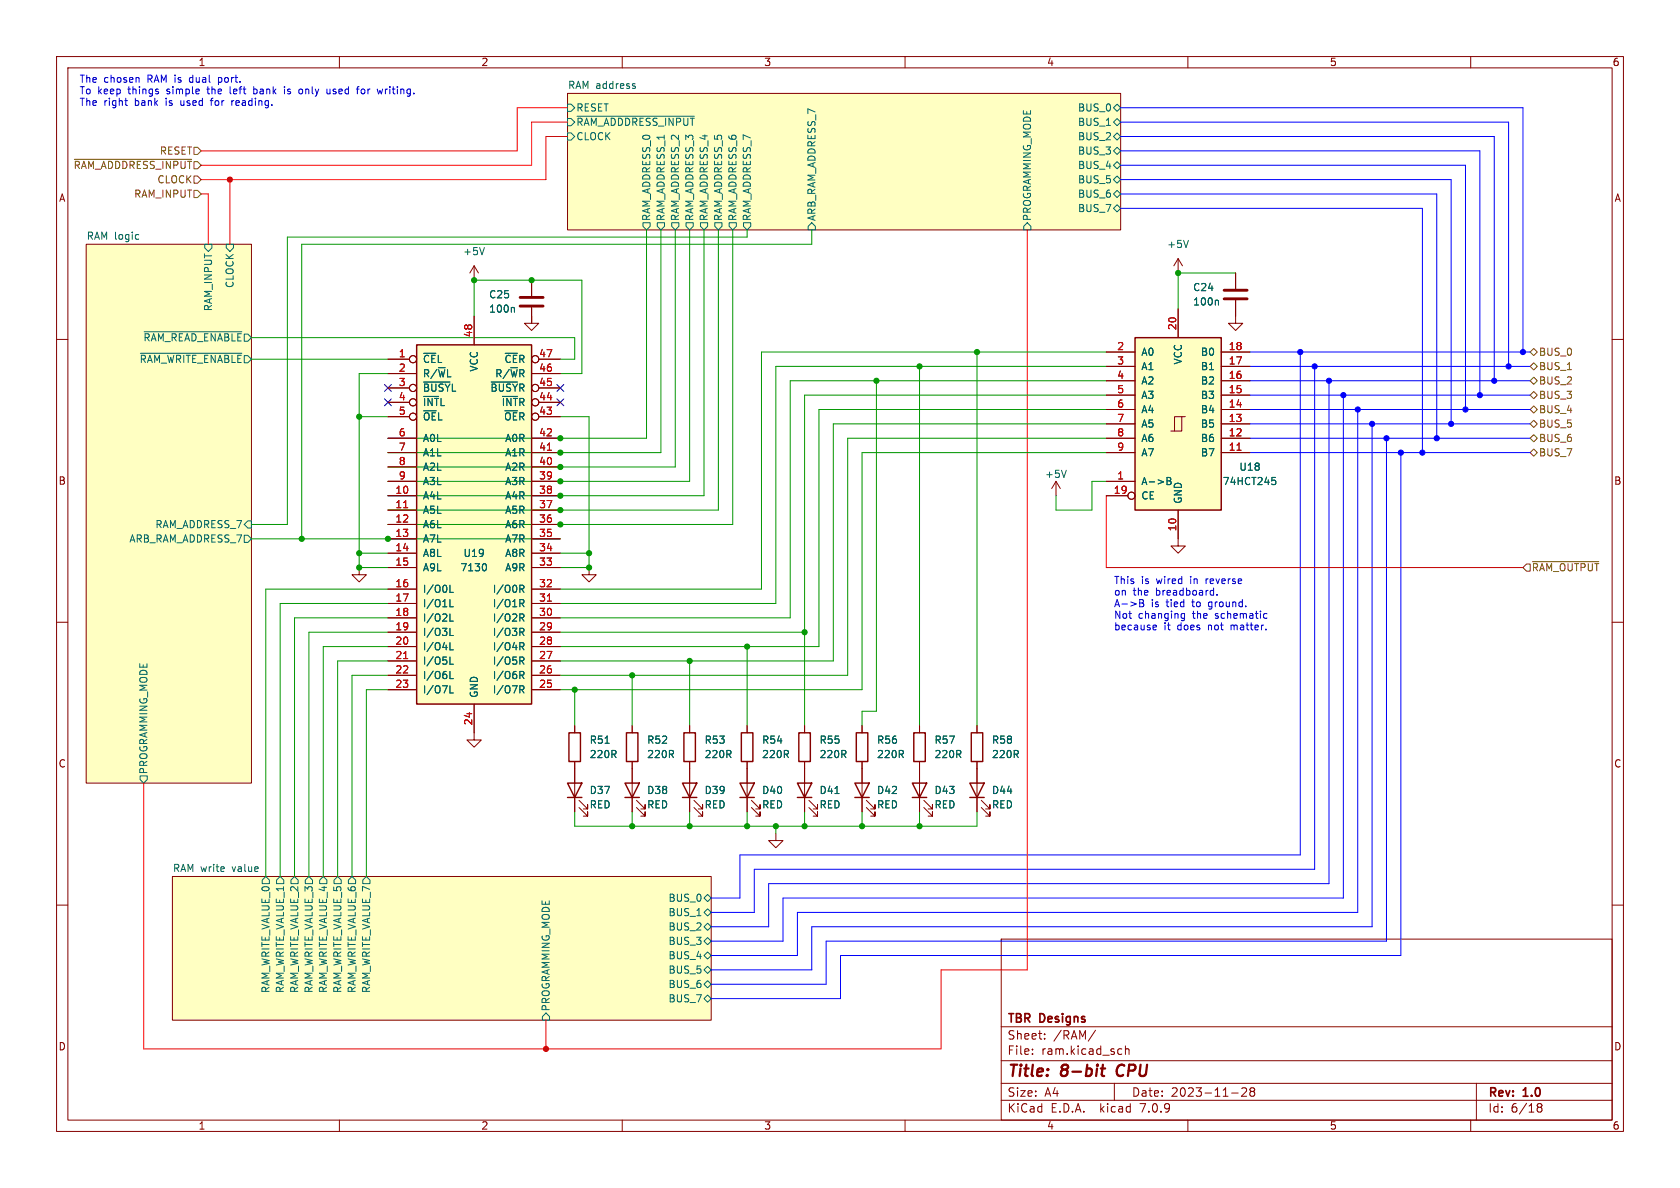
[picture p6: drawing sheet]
<svg xmlns="http://www.w3.org/2000/svg" width="297mm" height="210mm" viewBox="0 0 297 210" stroke-linecap="round" stroke-linejoin="round" font-family="sans-serif">
<g fill="none" stroke="#840000" stroke-width=".18">
<path d="M10 10h277v190h-277zM12 12h273v186h-273zM60 10v2M100.3 16.5h97.8v24.1h-97.8zM110 10v2M160 10v2M210 10v2M260 10v2M10 60h2M15.2 43.2h29.2v95.2h-29.2zM83.8 47l-.7 1.3M83.8 47v2.5"/>
<path d="M83.8 55.9v5.1M83.8 47l.8 1.3M94 54.4v2.8h-1.3l1.3 1.2 1.2-1.2h-1.2v-1.3M94 49.5v2.8M208.3 45.7v2.6M208.3 54.6v5.1M208.3 45.7l-.8 1.3M208.3 45.7l.7 1.3M218.4 53.1v4.1h1.3l-1.3 1.2-1.2-1.2h1.2M218.4 48.3v2.8M285 60h2M68.6 77.5h5.1"/>
<path d="M68.6 66h5.1M68.6 63.5h3.8M68.6 68.6h3.8M68.6 71.1h3.8M68.6 73.7h3.8M94 77.5h5.1M94 66h5.1M95.3 63.5h3.8M95.3 68.6h3.8M95.3 71.1h3.8M95.3 73.7h3.8M195.6 77.5h5.1"/>
<path d="M195.6 74.9h5.1M195.6 72.4h5.1M195.6 69.9h5.1M195.6 67.3h5.1M195.6 64.8h5.1M195.6 62.2h5.1M208.9 73.7h-1.3v2.5M209.5 73.7h-.6v2.5h-1.9M215.9 77.5h5.1M215.9 74.9h5.1M215.9 72.4h5.1M215.9 69.9h5.1"/>
<path d="M215.9 67.3h5.1M215.9 64.8h5.1M215.9 62.2h5.1M68.6 85.1h5.1M68.6 80h5.1M68.6 87.6h5.1M68.6 90.2h5.1M68.6 92.7h5.1M68.6 95.3h5.1M68.6 97.8h5.1M68.6 82.6h5.1M94 85.1h5.1"/>
<path d="M94 80h5.1M94 87.6h5.1M94 90.2h5.1M94 92.7h5.1M94 95.3h5.1M94 97.8h5.1M94 82.6h5.1M186.7 85.1l-.8 1.3M186.7 85.1v2.5M186.7 85.1l.8 1.3M195.6 85.1h5.1M195.6 80h5.1"/>
<path d="M195.6 87.6h3.8M208.3 90.2v6.3h1.2l-1.2 1.3-1.3-1.3h1.3M215.9 80h5.1M10 110h2M63.5 100.3v1.3h1.3l-1.3 1.3-1.3-1.3h1.3M68.6 100.3h5.1M68.6 104.1h5.1M68.6 106.7h5.1M68.6 109.2h5.1M68.6 111.8h5.1M68.6 114.3h5.1M68.6 116.8h5.1"/>
<path d="M68.6 119.4h5.1M94 100.3h5.1M94 104.1h5.1M94 106.7h5.1M94 109.2h5.1M94 111.8h5.1M94 114.3h5.1M94 116.8h5.1M94 119.4h5.1M104.1 100.3v1.3h1.3l-1.3 1.3-1.2-1.3h1.2M285 110h2M68.6 121.9h5.1"/>
<path d="M83.8 124.5v6.3h1.3l-1.3 1.3-1.3-1.3h1.3M94 121.9h5.1M101.6 128.3v1.2M101.6 134.6v8.9M111.8 128.3v1.2M111.8 134.6v8.9M121.9 128.3v1.2M121.9 134.6v8.9M132.1 128.3v1.2M132.1 134.6v8.9M142.2 128.3v1.2M142.2 134.6v8.9"/>
<path d="M152.4 128.3v1.2M152.4 134.6v8.9M162.6 128.3v1.2M162.6 134.6v8.9M172.7 128.3v1.2M172.7 134.6v8.9M10 160h2M30.5 154.9h95.2v25.4h-95.2zM102.4 142.7l1.5 1.6v-.8v.8h-.8M102.4 141.5l1.5 1.5v-.8v.8h-.8M112.5 142.7l1.5 1.6v-.8v.8h-.7M112.5 141.5l1.5 1.5v-.8v.8h-.7"/>
<path d="M122.7 142.7l1.5 1.6v-.8v.8h-.8M122.7 141.5l1.5 1.5v-.8v.8h-.8M132.8 142.7l1.6 1.6v-.8v.8h-.8M132.8 141.5l1.6 1.5v-.8v.8h-.8M137.2 147.3v1.3h1.2l-1.2 1.3-1.3-1.3h1.3M143 142.7l1.5 1.6v-.8v.8h-.7M143 141.5l1.5 1.5v-.8v.8h-.7M153.2 142.7l1.5 1.6v-.8v.8h-.8M153.2 141.5l1.5 1.5v-.8v.8h-.8M163.3 142.7l1.5 1.6v-.8v.8h-.7M163.3 141.5l1.5 1.5v-.8v.8h-.7M173.5 142.7l1.5 1.6v-.8v.8h-.8"/>
<path d="M173.5 141.5l1.5 1.5v-.8v.8h-.8M285 160h2M177 166h108v32h-108zM60 198v2M110 198v2M160 198v2M177 194.5h108M177 191.5h108M177 187.5h108M177 181.5h108M182.5 186.3v.1M182.5 185.5v.1"/>
<path d="M184.7 183.6v.1M184.7 182.8v.1M193.7 182.1l-1.3 2M197 191.5v3M197.9 185.4l.4 .1M198.3 186.3l-.4 .1M199 185.5l.2-.1 .3 .1 .1 .9M199 184.9v1.5M210 198v2M217.7 193.2h1.2M219.5 192.4l.6-.1 .2 .1 .1 .3-.9 1.1h.9M221.2 192.9l-.2-.2 .2-.4 .5 .1 .1 .2-.3 .3"/>
<path d="M221.2 192.9l-.2 .3v.3l.2 .3 .5-.1 .1-.2-.1-.4-.2-.2M221.2 192.9h.3M260 198v2M261 191.5v6.5M271.7 195.5l.3 .2M271.7 195.4l.3-.3 .5 .1 .1 .3-.3 .2M272 195.7h.3M272 195.7l-.3 .3M272.3 195.7l.3 .3-.1 .5-.5 .1-.3-.3"/>
<circle cx="73" cy="68.6" r=".63"/>
<circle cx="73" cy="71.1" r=".63"/>
<circle cx="73" cy="73.7" r=".63"/>
<circle cx="73" cy="63.5" r=".63"/>
<circle cx="200" cy="87.6" r=".63"/>
</g>
<path d="M194.6 188.9h.8M195 188.2l-.2 1.7v.2l.4 .1M197.7 188.5a1.27 1.27 0 0 0 0 1.6" fill="none" stroke="#840000" stroke-width=".4"/>
<g fill="#ffffc2" stroke="#ffffc2" stroke-width=".18">
<path d="M30.5 154.9h95.2v25.4h-95.2z"/>
<path d="M100.3 16.5h97.8v24.1h-97.8z"/>
<path d="M15.2 43.2h29.2v95.2h-29.2z"/>
<path d="M200.7 59.7h15.2v30.5h-15.2z"/>
<path d="M73.7 61h20.3v63.5h-20.3z"/>
</g>
<g fill="none" stroke="#006464" stroke-width=".18">
<path d="M100.3 18.4h.7l.6 .7-.6 .6h-.7zM112 15.2l.3 .1v.2l-.1 .1h-.3M112 14.8h.3M196.8 19.1l.7-.7 .6 .7-.6 .6zM100.3 21h.7l.6 .6-.6 .6h-.7zM100.3 23.5h.7l.6 .6-.6 .7h-.7zM102 20.5h20.7M113.7 39.4h1.2v.6l-.6 .6-.6-.6zM116.2 39.4h1.3v.6l-.7 .6-.6-.6zM118.7 39.4h1.3v.6l-.6 .6-.7-.6zM121.3 39.4h1.3v.6l-.7 .6-.6-.6zM123.8 39.4h1.3v.6l-.6 .6-.7-.6z"/>
<path d="M126.4 39.4h1.2v.6l-.6 .6-.6-.6zM128.9 39.4h1.3v.6l-.7 .6-.6-.6zM131.4 39.4h1.3v.6l-.6 .6-.7-.6zM143.5 39.4l.6 .6v.6h-1.2v-.6zM181.6 39.4l.6 .6v.6h-1.2v-.6zM196.8 36.8l.7-.6 .6 .6-.6 .7zM196.8 29.2l.7-.6 .6 .6-.6 .6zM196.8 24.1l.7-.6 .6 .6-.6 .7zM196.8 26.7l.7-.7 .6 .7-.6 .6zM196.8 21.6l.7-.6 .6 .6-.6 .6zM197.5 31.1l.6 .7-.6 .6-.7-.6zM197.5 33.7l.6 .6-.6 .6-.7-.6z"/>
<path d="M24.4 41.5h.1M24.5 42.2l-.1 .1M25.5 58.6h17.3M36.2 43.2h1.3v.6l-.7 .7-.6-.7zM40 43.2h1.3v.6l-.7 .7-.6-.7zM85.6 43.8l-.4 1.2M90.8 54.3l.1 .2v.7M210.1 42.5l-.4 1.3M215.2 53.1l.2 .2v.6M24.8 62.5h18M74.9 67.5h4.6M86.8 67.5h4.7"/>
<path d="M43.2 94.6h.6l.6 .7-.6 .6h-.6zM43.8 92.1h.6v1.2h-.6l-.6-.6zM85.7 99.6a.79 .79 0 0 1 0 1.3M188.5 83.1l-.4 1.3M206.3 84.4h.4l.3 .2-.3 .4 .3 .1v.3l-.2 .3h-.5zM206.3 85h.4M224.9 84.4h.6M225 84.9h.3l.2 .2-.1 .5-.4 .1M79.5 104.7h.6M79.5 107.3h.6M79.5 109.8h.6M79.5 112.3h.6"/>
<path d="M79.5 114.9h.6M79.5 117.4h.6M79.5 120h.6M91.9 103.4h.5l.2 .3-.1 .4h-.6M91.9 106h.5l.2 .2-.1 .4-.6 .1M91.9 108.5h.5l.2 .3-.1 .3-.6 .1M91.9 111.1h.5l.2 .2-.1 .4h-.6M91.9 113.6h.5l.2 .3-.1 .3-.6 .1M91.9 116.1h.5l.2 .3-.1 .4h-.6M91.9 118.7h.5l.2 .2-.1 .4-.6 .1M92.2 119.4l.4 .6M92.2 116.8l.4 .6"/>
<path d="M92.2 114.3l.4 .6M92.2 111.7l.4 .6M92.2 109.2l.4 .6M92.2 106.7l.4 .6M92.2 104.1l.4 .6M24.8 137.2h1.2v.6l-.6 .6-.6-.6zM79.5 122.5h.6M91.9 121.2h.5l.2 .3-.1 .3-.6 .1M92.2 121.9l.4 .6M107 131.4h.7M47 154.9l.6 .7v.6h-1.2v-.6zM49.5 154.9l.7 .7v.6h-1.3v-.6z"/>
<path d="M52.1 154.9l.6 .7v.6h-1.3v-.6zM54.6 154.9l.6 .7v.6h-1.2v-.6zM57.1 154.9l.7 .7v.6h-1.3v-.6zM59.7 154.9l.6 .7v.6h-1.2v-.6zM62.2 154.9l.7 .7v.6h-1.3v-.6zM64.8 154.9l.6 .7v.6h-1.3v-.6zM124.5 158.8l.6-.7 .6 .7-.6 .6zM147.6 140.3h.7M95.9 179.7l.6-.6 .7 .6v.6h-1.3zM124.5 161.3l.6-.6 .6 .6-.6 .6zM124.5 163.8l.6-.6 .6 .6-.6 .7zM124.5 168.9l.6-.6 .6 .6-.6 .6z"/>
<path d="M124.5 166.4l.6-.7 .6 .7-.6 .6zM124.5 171.5l.6-.7 .6 .7-.6 .6zM124.5 174l.6-.6 .6 .6-.6 .6zM124.5 176.5l.6-.6 .6 .6-.6 .7z"/>
</g>
<g fill="none" stroke="#840000" stroke-width=".25">
<path d="M200.7 59.7h15.2v30.5h-15.2zM73.7 61h20.3v63.5h-20.3zM100.3 138.4h2.6l-1.3 2.6zM100.6 129.5h2v5.1h-2zM110.5 138.4h2.5l-1.2 2.6zM110.7 129.5h2.1v5.1h-2.1zM120.6 138.4h2.6l-1.3 2.6zM120.9 129.5h2v5.1h-2zM130.8 138.4h2.5l-1.2 2.6zM131.1 129.5h2v5.1h-2zM141 138.4h2.5l-1.3 2.6zM141.2 129.5h2.1v5.1h-2.1z"/>
<path d="M151.1 138.4h2.6l-1.3 2.6zM151.4 129.5h2v5.1h-2zM161.3 138.4h2.5l-1.2 2.6zM161.5 129.5h2.1v5.1h-2.1zM171.4 138.4h2.6l-1.3 2.6zM171.7 129.5h2v5.1h-2zM100.3 141h2.6M110.5 141h2.5M120.6 141h2.6M130.8 141h2.5M141 141h2.5M151.1 141h2.6"/>
<path d="M161.3 141h2.5M171.4 141h2.6"/>
</g>
<path d="M91.9 54.1h4.1M91.9 52.6h4.1M216.4 52.8h4.1M216.4 51.3h4.1" fill="none" stroke="#840000" stroke-width=".51"/>
<path d="M96.8 79.6h.7M218.7 79.6h.7M71.4 89.8h.7M71.4 116.4h.7M96.8 106.3h.7" fill="none" stroke="#a90000" stroke-width=".18"/>
<g fill="none" stroke="#725600" stroke-width=".18">
<path d="M13.1 28.2h20.8M34.3 26h.6l.7 .7-.7 .6h-.6zM34.3 31.1h.6l.7 .7-.7 .6h-.6zM34.3 33.7h.6l.7 .6-.7 .6h-.6zM270.5 77.5l.6-.7 .7 .7-.7 .6zM270.5 64.8l.6-.7 .7 .7-.7 .6zM270.5 67.3l.6-.6 .7 .6-.7 .6zM270.5 69.9l.6-.7 .7 .7-.7 .6zM270.5 72.4l.6-.6 .7 .6-.7 .6zM270.5 62.2l.6-.6 .7 .6-.7 .7zM271.1 74.3l.7 .6-.7 .7-.6-.7zM270.5 80l.6-.6 .7 .6-.7 .6z"/>
<path d="M270.9 99.3h11.7M269.2 100.3l.7-.6h.6v1.3h-.6z"/>
</g>
<g fill="none" stroke="#0000c2" stroke-width=".18">
<path d="M22.1 17.8h.4M22.3 18.6h.2M24.5 13.8l.1 .7M37.2 17.8h.5M37.4 17.4v1.2M38.6 13.7v1.3M38.6 14.5h.1M38.7 13.7l-.1 .1M40.7 15.3v1.1l.2 .2M41 17.8v.8M41.3 17.8l-.3 .2M44.9 15.3v1.3"/>
<path d="M44.9 16.5l.3 .1M45.2 15.7l-.3 .1M50.3 15.3v.1M50.3 15.7v.9M53.1 15.7l.3 .1 .1 .2-.1 .5-.3 .1M58.3 16.5l-.1 .1-.3-.1M58.3 15.7v.9M64.3 15.7l-.3 .1-.2 .2 .1 .5 .4 .1M67.7 15.7l-.3 .9M201.5 106v1.3l.7-.2v-.3l-.3-.2M201.5 106.6h.4M201.9 106l.3 .2-.3 .4"/>
<path d="M204 110.5l.4 .1v.2l-.6 .1M204.4 111.3h-.4M208.9 109.2l.1 .1 .4-.1M209.4 108.5v1l-.1 .2M209.4 108.5h-.4l-.1 .1M214.4 104.4h.1M214.5 103.9v1.3M214.5 105.2h-.1M215.2 105.1v.1M223.6 108.5h.4M224 109.2l-.4 .1"/>
</g>
<g fill="none" stroke="#009600" stroke-width=".18">
<path d="M44.4 59.7h57.2v3.8h-2.5M83.8 55.9v-6.4h19.1v16.5h-3.8M94 55.9v1.3M114.3 40.6v36.9h-45.7M116.8 40.6v39.4h-48.2M119.4 40.6v42h-50.8M121.9 40.6v44.5h-53.3M124.5 40.6v47h-55.9M127 40.6v49.6h-58.4M129.5 40.6v52.1h-60.9M132.1 40.6v1.3h-81.3v50.8h-6.4M143.5 40.6v2.6h-90.2v52.1"/>
<path d="M218.4 48.3h-10.1v6.3M44.4 63.5h24.2M63.5 73.7h5.1M68.6 66h-5.1v34.3h5.1M99.1 73.7h5v26.6h-5M154.9 67.3v58.4h-2.5v2.6M162.6 64.8v63.5M172.7 62.2v66.1M195.6 69.9h-53.4v58.4M195.6 72.4h-50.8v41.9h-45.7M195.6 77.5h-45.7v41.9h-50.8M195.6 74.9h-48.3v41.9h-48.2"/>
<path d="M195.6 64.8h-58.4v41.9h-38.1M195.6 67.3h-55.9v41.9h-40.6M195.6 62.2h-61v41.9h-35.5M44.4 95.3h54.7M63.5 97.8h5.1M99.1 97.8h5M195.6 80h-43.2v41.9h-53.3M195.6 85.1h-2.6v5.1h-6.3v-2.6M68.6 114.3h-11.5v40.6M68.6 119.4h-6.4v35.5M68.6 116.8h-8.9v38.1M68.6 111.8h-14v43.1"/>
<path d="M68.6 106.7h-19.1v48.2M68.6 109.2h-16.5v45.7M68.6 104.1h-21.6v50.8M99.1 111.8h43.1M111.8 119.4v8.9M121.9 116.8v11.5M132.1 114.3v14M68.6 121.9h-3.8v33M101.6 121.9v6.4M101.6 143.5v2.6h71.1v-2.6M111.8 143.5v2.6M121.9 143.5v2.6"/>
<path d="M132.1 143.5v2.6M137.2 146.1v1.2M142.2 143.5v2.6M152.4 143.5v2.6M162.6 143.5v2.6"/>
</g>
<path d="M100.3 19.1h-8.9v7.6h-55.8M35.6 34.3h1.2v8.9M40.6 31.8v11.4M100.3 21.6h-6.3v7.6h-58.4M100.3 24.1h-3.8v7.7h-60.9M181.6 40.6v130.9h-15.2v13.9h-141v-47M195.6 87.6v12.7h73.6M96.5 180.3v5.1" fill="none" stroke="#f00" stroke-width=".18"/>
<g fill="none" stroke="#00f" stroke-width=".18">
<path d="M198.1 19.1h71.1v43.1M198.1 36.8h53.4v43.2M198.1 34.3h55.9v43.2M198.1 29.2h61v43.2M198.1 26.7h63.5v43.2M198.1 31.8h58.4v43.1M198.1 24.1h66.1v43.2M198.1 21.6h68.6v43.2M221 69.9h49.5M221 67.3h49.5M221 74.9h49.5M221 77.5h49.5"/>
<path d="M221 72.4h49.5M221 64.8h49.5M221 62.2h49.5M229.9 62.2v88.9h-99.1v7.7h-5.1M232.4 64.8v88.9h-99.1v7.6h-7.6M234.9 67.3v88.9h-99v7.6h-10.2M237.5 69.9v88.9h-99.1v7.6h-12.7M240 72.4v88.9h-99v7.6h-15.3M242.6 74.9v88.9h-99.1v7.7h-17.8M245.1 77.5v88.9h-99.1v7.6h-20.3M221 80h49.5M247.6 80v88.9h-99v7.6h-22.9"/>
</g>
<path d="M68 68l1.2 1.2M68 70.5l1.2 1.2M69.2 68l-1.2 1.2M69.2 70.5l-1.2 1.2M98.5 68l1.2 1.2M98.5 70.5l1.2 1.2M99.7 68l-1.2 1.2M99.7 70.5l-1.2 1.2" fill="none" stroke="#000084" stroke-width=".18"/>
<g fill="#009600" stroke="#009600" stroke-width=".18">
<circle cx="63.5" cy="97.8" r=".46"/>
<circle cx="53.3" cy="95.3" r=".46"/>
<circle cx="99.1" cy="77.5" r=".46"/>
<circle cx="63.5" cy="73.7" r=".46"/>
<circle cx="68.6" cy="95.3" r=".46"/>
<circle cx="99.1" cy="80" r=".46"/>
<circle cx="63.5" cy="100.3" r=".46"/>
<circle cx="99.1" cy="92.7" r=".46"/>
<circle cx="99.1" cy="90.2" r=".46"/>
<circle cx="99.1" cy="87.6" r=".46"/>
<circle cx="111.8" cy="119.4" r=".46"/>
<circle cx="132.1" cy="114.3" r=".46"/>
<circle cx="121.9" cy="116.8" r=".46"/>
<circle cx="83.8" cy="49.5" r=".46"/>
<circle cx="99.1" cy="82.6" r=".46"/>
<circle cx="99.1" cy="85.1" r=".46"/>
<circle cx="94" cy="49.5" r=".46"/>
<circle cx="104.1" cy="100.3" r=".46"/>
<circle cx="101.6" cy="121.9" r=".46"/>
<circle cx="104.1" cy="97.8" r=".46"/>
<circle cx="132.1" cy="146.1" r=".46"/>
<circle cx="142.2" cy="146.1" r=".46"/>
<circle cx="111.8" cy="146.1" r=".46"/>
<circle cx="121.9" cy="146.1" r=".46"/>
<circle cx="137.2" cy="146.1" r=".46"/>
<circle cx="152.4" cy="146.1" r=".46"/>
<circle cx="162.6" cy="146.1" r=".46"/>
<circle cx="172.7" cy="62.2" r=".46"/>
<circle cx="162.6" cy="64.8" r=".46"/>
<circle cx="154.9" cy="67.3" r=".46"/>
<circle cx="142.2" cy="111.8" r=".46"/>
<circle cx="208.3" cy="48.3" r=".46"/>
</g>
<g fill="#f00" stroke="#f00" stroke-width=".18">
<circle cx="40.6" cy="31.8" r=".46"/>
<circle cx="96.5" cy="185.4" r=".46"/>
</g>
<g fill="#00f" stroke="#00f" stroke-width=".18">
<circle cx="237.5" cy="69.9" r=".46"/>
<circle cx="264.2" cy="67.3" r=".46"/>
<circle cx="266.7" cy="64.8" r=".46"/>
<circle cx="261.6" cy="69.9" r=".46"/>
<circle cx="247.6" cy="80" r=".46"/>
<circle cx="245.1" cy="77.5" r=".46"/>
<circle cx="242.6" cy="74.9" r=".46"/>
<circle cx="240" cy="72.4" r=".46"/>
<circle cx="254" cy="77.5" r=".46"/>
<circle cx="251.5" cy="80" r=".46"/>
<circle cx="234.9" cy="67.3" r=".46"/>
<circle cx="232.4" cy="64.8" r=".46"/>
<circle cx="256.5" cy="74.9" r=".46"/>
<circle cx="259.1" cy="72.4" r=".46"/>
<circle cx="229.9" cy="62.2" r=".46"/>
<circle cx="269.2" cy="62.2" r=".46"/>
</g>
<g font-size="2.8" fill="#840000">
<text x="178" y="190.9">Title:</text>
<text x="187.7" y="190.9">8-bit</text>
<text x="198.3" y="190.9">CPU</text>
</g>
<g font-size="2.1" fill="#840000">
<text x="178" y="184">Sheet:</text>
<text x="178" y="181.2">TBR</text>
<text x="183.9" y="181.2">Designs</text>
<text x="186.2" y="184">/RAM/</text>
<text x="178" y="186.7">File:</text>
<text x="184.1" y="186.7">ram.kicad_sch</text>
<text x="178" y="196.9">KiCad</text>
<text x="178" y="194.1">Size:</text>
<text x="184.7" y="194.1">A4</text>
<text x="185.7" y="196.9">E.D.A.</text>
<text x="194.6" y="196.9">kicad</text>
<text x="200" y="194.1">Date:</text>
<text x="201.8" y="196.9">7.0.9</text>
<text x="207" y="194.1">2023-11-28</text>
<text x="263" y="194.3">Rev:</text>
<text x="263" y="196.9">Id:</text>
<text x="267.1" y="196.9">6/18</text>
<text x="269.4" y="194.3">1.0</text>
</g>
<g font-size="1.8" fill="#840000">
<text x="35" y="11.9">1</text>
<text x="85" y="11.9">2</text>
<text x="135" y="11.9">3</text>
<text x="185" y="11.9">4</text>
<text x="235" y="11.9">5</text>
<text x="285" y="11.9">6</text>
<text x="10.3" y="35.9">A</text>
<text x="285.3" y="35.9">A</text>
<text x="10.3" y="85.9">B</text>
<text x="285.3" y="85.9">B</text>
<text x="10.3" y="135.9">C</text>
<text x="285.3" y="135.9">C</text>
<text x="10.3" y="185.9">D</text>
<text x="285.3" y="185.9">D</text>
<text x="35" y="199.9">1</text>
<text x="85" y="199.9">2</text>
<text x="135" y="199.9">3</text>
<text x="185" y="199.9">4</text>
<text x="235" y="199.9">5</text>
<text x="285" y="199.9">6</text>
</g>
<g font-size="1.8" fill="#0000c2">
<text x="14" y="14.7">The</text>
<text x="14" y="16.8">To keep</text>
<text x="18.3" y="14.7">chosen</text>
<text x="22.8" y="16.8">things</text>
<text x="26.2" y="14.7">RAM is</text>
<text x="29.8" y="16.8">simple</text>
<text x="34" y="14.7">dual</text>
<text x="37.2" y="16.8">the</text>
<text x="39.2" y="14.7">port.</text>
<text x="41.3" y="16.8">left</text>
<text x="45.7" y="16.8">bank</text>
<text x="51.3" y="16.8">is</text>
<text x="54.1" y="16.8">only</text>
<text x="59.2" y="16.8">used</text>
<text x="64.8" y="16.8">for</text>
<text x="68.6" y="16.8">writing.</text>
<text x="14" y="18.8">The</text>
<text x="18.3" y="18.8">right</text>
<text x="23.9" y="18.8">bank</text>
<text x="29.6" y="18.8">is</text>
<text x="32.4" y="18.8">used</text>
<text x="38" y="18.8">for</text>
<text x="41.8" y="18.8">reading.</text>
<text x="196.8" y="103.3">This</text>
<text x="196.8" y="105.4">on</text>
<text x="196.8" y="107.4">A-&gt;B</text>
<text x="200.3" y="105.4">the</text>
<text x="201.8" y="103.3">is</text>
<text x="203.5" y="107.4">is</text>
<text x="204.5" y="105.4">breadboard.</text>
<text x="204.6" y="103.3">wired</text>
<text x="206.3" y="107.4">tied</text>
<text x="210.7" y="103.3">in</text>
<text x="211.1" y="107.4">to</text>
<text x="213.6" y="103.3">reverse</text>
<text x="214.1" y="107.4">ground.</text>
<text x="196.8" y="109.5">Not</text>
<text x="196.8" y="111.5">because</text>
<text x="201.2" y="109.5">changing</text>
<text x="205.8" y="111.5">it</text>
<text x="208.3" y="111.5">does</text>
<text x="211" y="109.5">the</text>
<text x="213.8" y="111.5">not</text>
<text x="215.1" y="109.5">schematic</text>
<text x="218" y="111.5">matter.</text>
</g>
<g font-size="1.8" fill="#006464">
<text x="100.3" y="15.8">RAM address</text>
<text x="101.8" y="19.9">RESET</text>
<text x="101.8" y="22.5">~{RAM_ADDDRESS_INPUT}</text>
<text x="190.5" y="19.9">BUS_0</text>
<text x="190.5" y="22.5">BUS_1</text>
<text x="101.8" y="25">CLOCK</text>
<text x="190.5" y="25">BUS_2</text>
<text x="190.5" y="27.5">BUS_3</text>
<text x="190.5" y="32.6">BUS_5</text>
<text x="190.5" y="35.2">BUS_6</text>
<text x="190.5" y="30.1">BUS_4</text>
<text x="115.2" y="39.2" transform="rotate(-90 115.2 39.2)">RAM_ADDRESS_0</text>
<text x="117.7" y="39.2" transform="rotate(-90 117.7 39.2)">RAM_ADDRESS_1</text>
<text x="120.2" y="39.2" transform="rotate(-90 120.2 39.2)">RAM_ADDRESS_2</text>
<text x="122.8" y="39.2" transform="rotate(-90 122.8 39.2)">RAM_ADDRESS_3</text>
<text x="125.3" y="39.2" transform="rotate(-90 125.3 39.2)">RAM_ADDRESS_4</text>
<text x="127.9" y="39.2" transform="rotate(-90 127.9 39.2)">RAM_ADDRESS_5</text>
<text x="130.4" y="39.2" transform="rotate(-90 130.4 39.2)">RAM_ADDRESS_6</text>
<text x="132.9" y="39.2" transform="rotate(-90 132.9 39.2)">RAM_ADDRESS_7</text>
<text x="144.4" y="39.2" transform="rotate(-90 144.4 39.2)">ARB_RAM_ADDRESS_7</text>
<text x="182.5" y="39.2" transform="rotate(-90 182.5 39.2)">PROGRAMMING_MODE</text>
<text x="190.5" y="37.7">BUS_7</text>
<text x="15.2" y="42.5">RAM logic</text>
<text x="81.8" y="45.3">+5V</text>
<text x="206.2" y="44">+5V</text>
<text x="41.5" y="51" transform="rotate(-90 41.5 51)">CLOCK</text>
<text x="86.4" y="52.9">C25</text>
<text x="210.8" y="51.7">C24</text>
<text x="37.7" y="55.1" transform="rotate(-90 37.7 55.1)">RAM_INPUT</text>
<text x="86.4" y="55.5">100n</text>
<text x="210.8" y="54.2">100n</text>
<text x="24.6" y="64.4">~{RAM_WRITE_ENABLE}</text>
<text x="25.2" y="60.6">~{RAM_READ_ENABLE}</text>
<text x="74.7" y="64.4">~{CE}L</text>
<text x="84.7" y="65.8" transform="rotate(-90 84.7 65.8)">VCC</text>
<text x="89.1" y="64.4">~{CE}R</text>
<text x="201.7" y="63.1">A0</text>
<text x="201.7" y="65.6">A1</text>
<text x="209.1" y="64.5" transform="rotate(-90 209.1 64.5)">VCC</text>
<text x="212.2" y="65.6">B1</text>
<text x="212.2" y="63.1">B0</text>
<text x="74.7" y="66.9">R/~{W}L</text>
<text x="74.7" y="69.4">~{BUSY}L</text>
<text x="74.7" y="72">~{INT}L</text>
<text x="86.6" y="69.4">~{BUSY}R</text>
<text x="87.4" y="66.9">R/~{W}R</text>
<text x="88.6" y="72">~{INT}R</text>
<text x="201.7" y="68.2">A2</text>
<text x="201.7" y="70.7">A3</text>
<text x="212.2" y="70.7">B3</text>
<text x="212.2" y="68.2">B2</text>
<text x="74.7" y="74.5">~{OE}L</text>
<text x="89" y="74.5">~{OE}R</text>
<text x="201.7" y="73.3">A4</text>
<text x="201.7" y="75.8">A5</text>
<text x="212.2" y="75.8">B5</text>
<text x="212.2" y="73.3">B4</text>
<text x="74.7" y="78.3">A0L</text>
<text x="74.7" y="80.9">A1L</text>
<text x="74.7" y="83.4">A2L</text>
<text x="89.2" y="83.4">A2R</text>
<text x="89.2" y="80.9">A1R</text>
<text x="89.2" y="78.3">A0R</text>
<text x="201.7" y="78.3">A6</text>
<text x="201.7" y="80.9">A7</text>
<text x="212.2" y="80.9">B7</text>
<text x="212.2" y="78.3">B6</text>
<text x="219" y="83.4">U18</text>
<text x="74.7" y="88.5">A4L</text>
<text x="74.7" y="86">A3L</text>
<text x="89.2" y="88.5">A4R</text>
<text x="89.2" y="86">A3R</text>
<text x="184.7" y="84.7">+5V</text>
<text x="201.7" y="86">A-&gt;B</text>
<text x="201.7" y="88.5">CE</text>
<text x="209.1" y="89.2" transform="rotate(-90 209.1 89.2)">GND</text>
<text x="216.1" y="86">74HCT245</text>
<text x="27.4" y="93.6">RAM_ADDRESS_7</text>
<text x="74.7" y="91">A5L</text>
<text x="74.7" y="93.6">A6L</text>
<text x="89.2" y="93.6">A6R</text>
<text x="89.2" y="91">A5R</text>
<text x="22.8" y="96.1">ARB_RAM_ADDRESS_7</text>
<text x="74.7" y="96.1">A7L</text>
<text x="74.7" y="98.7">A8L</text>
<text x="74.7" y="101.2">A9L</text>
<text x="81.3" y="101.2">7130</text>
<text x="81.8" y="98.7">U19</text>
<text x="89.2" y="101.2">A9R</text>
<text x="89.2" y="98.7">A8R</text>
<text x="89.2" y="96.1">A7R</text>
<text x="74.7" y="105">I/O0L</text>
<text x="74.7" y="107.5">I/O1L</text>
<text x="87" y="107.5">I/O1R</text>
<text x="87" y="105">I/O0R</text>
<text x="74.7" y="110.1">I/O2L</text>
<text x="74.7" y="112.6">I/O3L</text>
<text x="87" y="112.6">I/O3R</text>
<text x="87" y="110.1">I/O2R</text>
<text x="74.7" y="115.2">I/O4L</text>
<text x="74.7" y="117.7">I/O5L</text>
<text x="87" y="117.7">I/O5R</text>
<text x="87" y="115.2">I/O4R</text>
<text x="74.7" y="120.2">I/O6L</text>
<text x="74.7" y="122.8">I/O7L</text>
<text x="84.7" y="123.5" transform="rotate(-90 84.7 123.5)">GND</text>
<text x="87" y="122.8">I/O7R</text>
<text x="87" y="120.2">I/O6R</text>
<text x="104.1" y="131.7">R51</text>
<text x="114.3" y="131.7">R52</text>
<text x="124.5" y="131.7">R53</text>
<text x="134.6" y="131.7">R54</text>
<text x="144.8" y="131.7">R55</text>
<text x="154.9" y="131.7">R56</text>
<text x="165.1" y="131.7">R57</text>
<text x="175.3" y="131.7">R58</text>
<text x="26.3" y="137" transform="rotate(-90 26.3 137)">PROGRAMMING_MODE</text>
<text x="104.1" y="134.2">220R</text>
<text x="114.3" y="134.2">220R</text>
<text x="124.5" y="134.2">220R</text>
<text x="134.6" y="134.2">220R</text>
<text x="144.8" y="134.2">220R</text>
<text x="154.9" y="134.2">220R</text>
<text x="165.1" y="134.2">220R</text>
<text x="175.3" y="134.2">220R</text>
<text x="104.1" y="140.6">D37</text>
<text x="104.1" y="143.1">RED</text>
<text x="114.3" y="140.6">D38</text>
<text x="114.3" y="143.1">RED</text>
<text x="124.5" y="140.6">D39</text>
<text x="124.5" y="143.1">RED</text>
<text x="134.6" y="140.6">D40</text>
<text x="134.6" y="143.1">RED</text>
<text x="144.8" y="140.6">D41</text>
<text x="144.8" y="143.1">RED</text>
<text x="154.9" y="140.6">D42</text>
<text x="154.9" y="143.1">RED</text>
<text x="165.1" y="140.6">D43</text>
<text x="165.1" y="143.1">RED</text>
<text x="175.3" y="140.6">D44</text>
<text x="175.3" y="143.1">RED</text>
<text x="30.5" y="154.2">RAM write</text>
<text x="41.2" y="154.2">value</text>
<text x="118.1" y="159.6">BUS_0</text>
<text x="118.1" y="162.2">BUS_1</text>
<text x="118.1" y="164.7">BUS_2</text>
<text x="118.1" y="167.2">BUS_3</text>
<text x="118.1" y="169.8">BUS_4</text>
<text x="118.1" y="172.3">BUS_5</text>
<text x="47.9" y="175.7" transform="rotate(-90 47.9 175.7)">RAM_WRITE_VALUE_0</text>
<text x="50.4" y="175.7" transform="rotate(-90 50.4 175.7)">RAM_WRITE_VALUE_1</text>
<text x="52.9" y="175.7" transform="rotate(-90 52.9 175.7)">RAM_WRITE_VALUE_2</text>
<text x="55.5" y="175.7" transform="rotate(-90 55.5 175.7)">RAM_WRITE_VALUE_3</text>
<text x="58" y="175.7" transform="rotate(-90 58 175.7)">RAM_WRITE_VALUE_4</text>
<text x="60.6" y="175.7" transform="rotate(-90 60.6 175.7)">RAM_WRITE_VALUE_5</text>
<text x="63.1" y="175.7" transform="rotate(-90 63.1 175.7)">RAM_WRITE_VALUE_6</text>
<text x="65.6" y="175.7" transform="rotate(-90 65.6 175.7)">RAM_WRITE_VALUE_7</text>
<text x="97.4" y="178.9" transform="rotate(-90 97.4 178.9)">PROGRAMMING_MODE</text>
<text x="118.1" y="174.9">BUS_6</text>
<text x="118.1" y="177.4">BUS_7</text>
</g>
<g font-size="1.8" fill="#725600">
<text x="28.2" y="27.5">RESET</text>
<text x="12.9" y="30.1">~{RAM_ADDDRESS_INPUT}</text>
<text x="23.6" y="35.2">RAM_INPUT</text>
<text x="27.7" y="32.6">CLOCK</text>
<text x="272" y="65.6">BUS_1</text>
<text x="272" y="63.1">BUS_0</text>
<text x="272" y="68.2">BUS_2</text>
<text x="272" y="70.7">BUS_3</text>
<text x="272" y="75.8">BUS_5</text>
<text x="272" y="73.3">BUS_4</text>
<text x="272" y="78.3">BUS_6</text>
<text x="272" y="80.9">BUS_7</text>
<text x="270.7" y="101.2">~{RAM_OUTPUT}</text>
</g>
<g font-size="1.8" fill="#a90000">
<text x="83.6" y="59.7" transform="rotate(-90 83.6 59.7)">48</text>
<text x="208" y="58.5" transform="rotate(-90 208 58.5)">20</text>
<text x="70.4" y="65.8">2</text>
<text x="70.4" y="63.2">1</text>
<text x="95.2" y="65.8">46</text>
<text x="95.2" y="63.2">47</text>
<text x="197.4" y="62">2</text>
<text x="197.4" y="64.5">3</text>
<text x="217.1" y="64.5">17</text>
<text x="217.1" y="62">18</text>
<text x="70.4" y="68.3">3</text>
<text x="70.4" y="70.9">4</text>
<text x="95.2" y="70.9">44</text>
<text x="95.2" y="68.3">45</text>
<text x="197.4" y="67.1">4</text>
<text x="197.4" y="69.6">5</text>
<text x="217.1" y="69.6">15</text>
<text x="217.1" y="67.1">16</text>
<text x="70.4" y="73.4">5</text>
<text x="70.4" y="77.2">6</text>
<text x="95.2" y="77.2">42</text>
<text x="95.2" y="73.4">43</text>
<text x="197.4" y="72.1">6</text>
<text x="197.4" y="74.7">7</text>
<text x="197.4" y="77.2">8</text>
<text x="217.1" y="77.2">12</text>
<text x="217.1" y="74.7">13</text>
<text x="217.1" y="72.1">14</text>
<text x="70.4" y="79.8">7</text>
<text x="70.4" y="82.3">8</text>
<text x="95.2" y="82.3">40</text>
<text x="95.2" y="79.8">41</text>
<text x="197.4" y="79.8">9</text>
<text x="217.1" y="79.8">11</text>
<text x="69.8" y="87.4">10</text>
<text x="69.8" y="89.9">11</text>
<text x="70.4" y="84.8">9</text>
<text x="95.2" y="89.9">37</text>
<text x="95.2" y="87.4">38</text>
<text x="95.2" y="84.8">39</text>
<text x="196.8" y="87.4">19</text>
<text x="197.4" y="84.8">1</text>
<text x="69.8" y="92.5">12</text>
<text x="69.8" y="95">13</text>
<text x="95.2" y="95">35</text>
<text x="95.2" y="92.5">36</text>
<text x="208" y="94" transform="rotate(-90 208 94)">10</text>
<text x="69.8" y="97.5">14</text>
<text x="69.8" y="100.1">15</text>
<text x="95.2" y="100.1">33</text>
<text x="95.2" y="97.5">34</text>
<text x="69.8" y="103.9">16</text>
<text x="69.8" y="106.4">17</text>
<text x="95.2" y="106.4">31</text>
<text x="95.2" y="103.9">32</text>
<text x="69.8" y="109">18</text>
<text x="69.8" y="111.5">19</text>
<text x="95.2" y="111.5">29</text>
<text x="95.2" y="109">30</text>
<text x="69.8" y="114">20</text>
<text x="69.8" y="116.6">21</text>
<text x="69.8" y="119.1">22</text>
<text x="95.2" y="119.1">26</text>
<text x="95.2" y="116.6">27</text>
<text x="95.2" y="114">28</text>
<text x="69.8" y="121.7">23</text>
<text x="95.2" y="121.7">25</text>
<text x="83.6" y="128.3" transform="rotate(-90 83.6 128.3)">24</text>
</g>
</svg>
